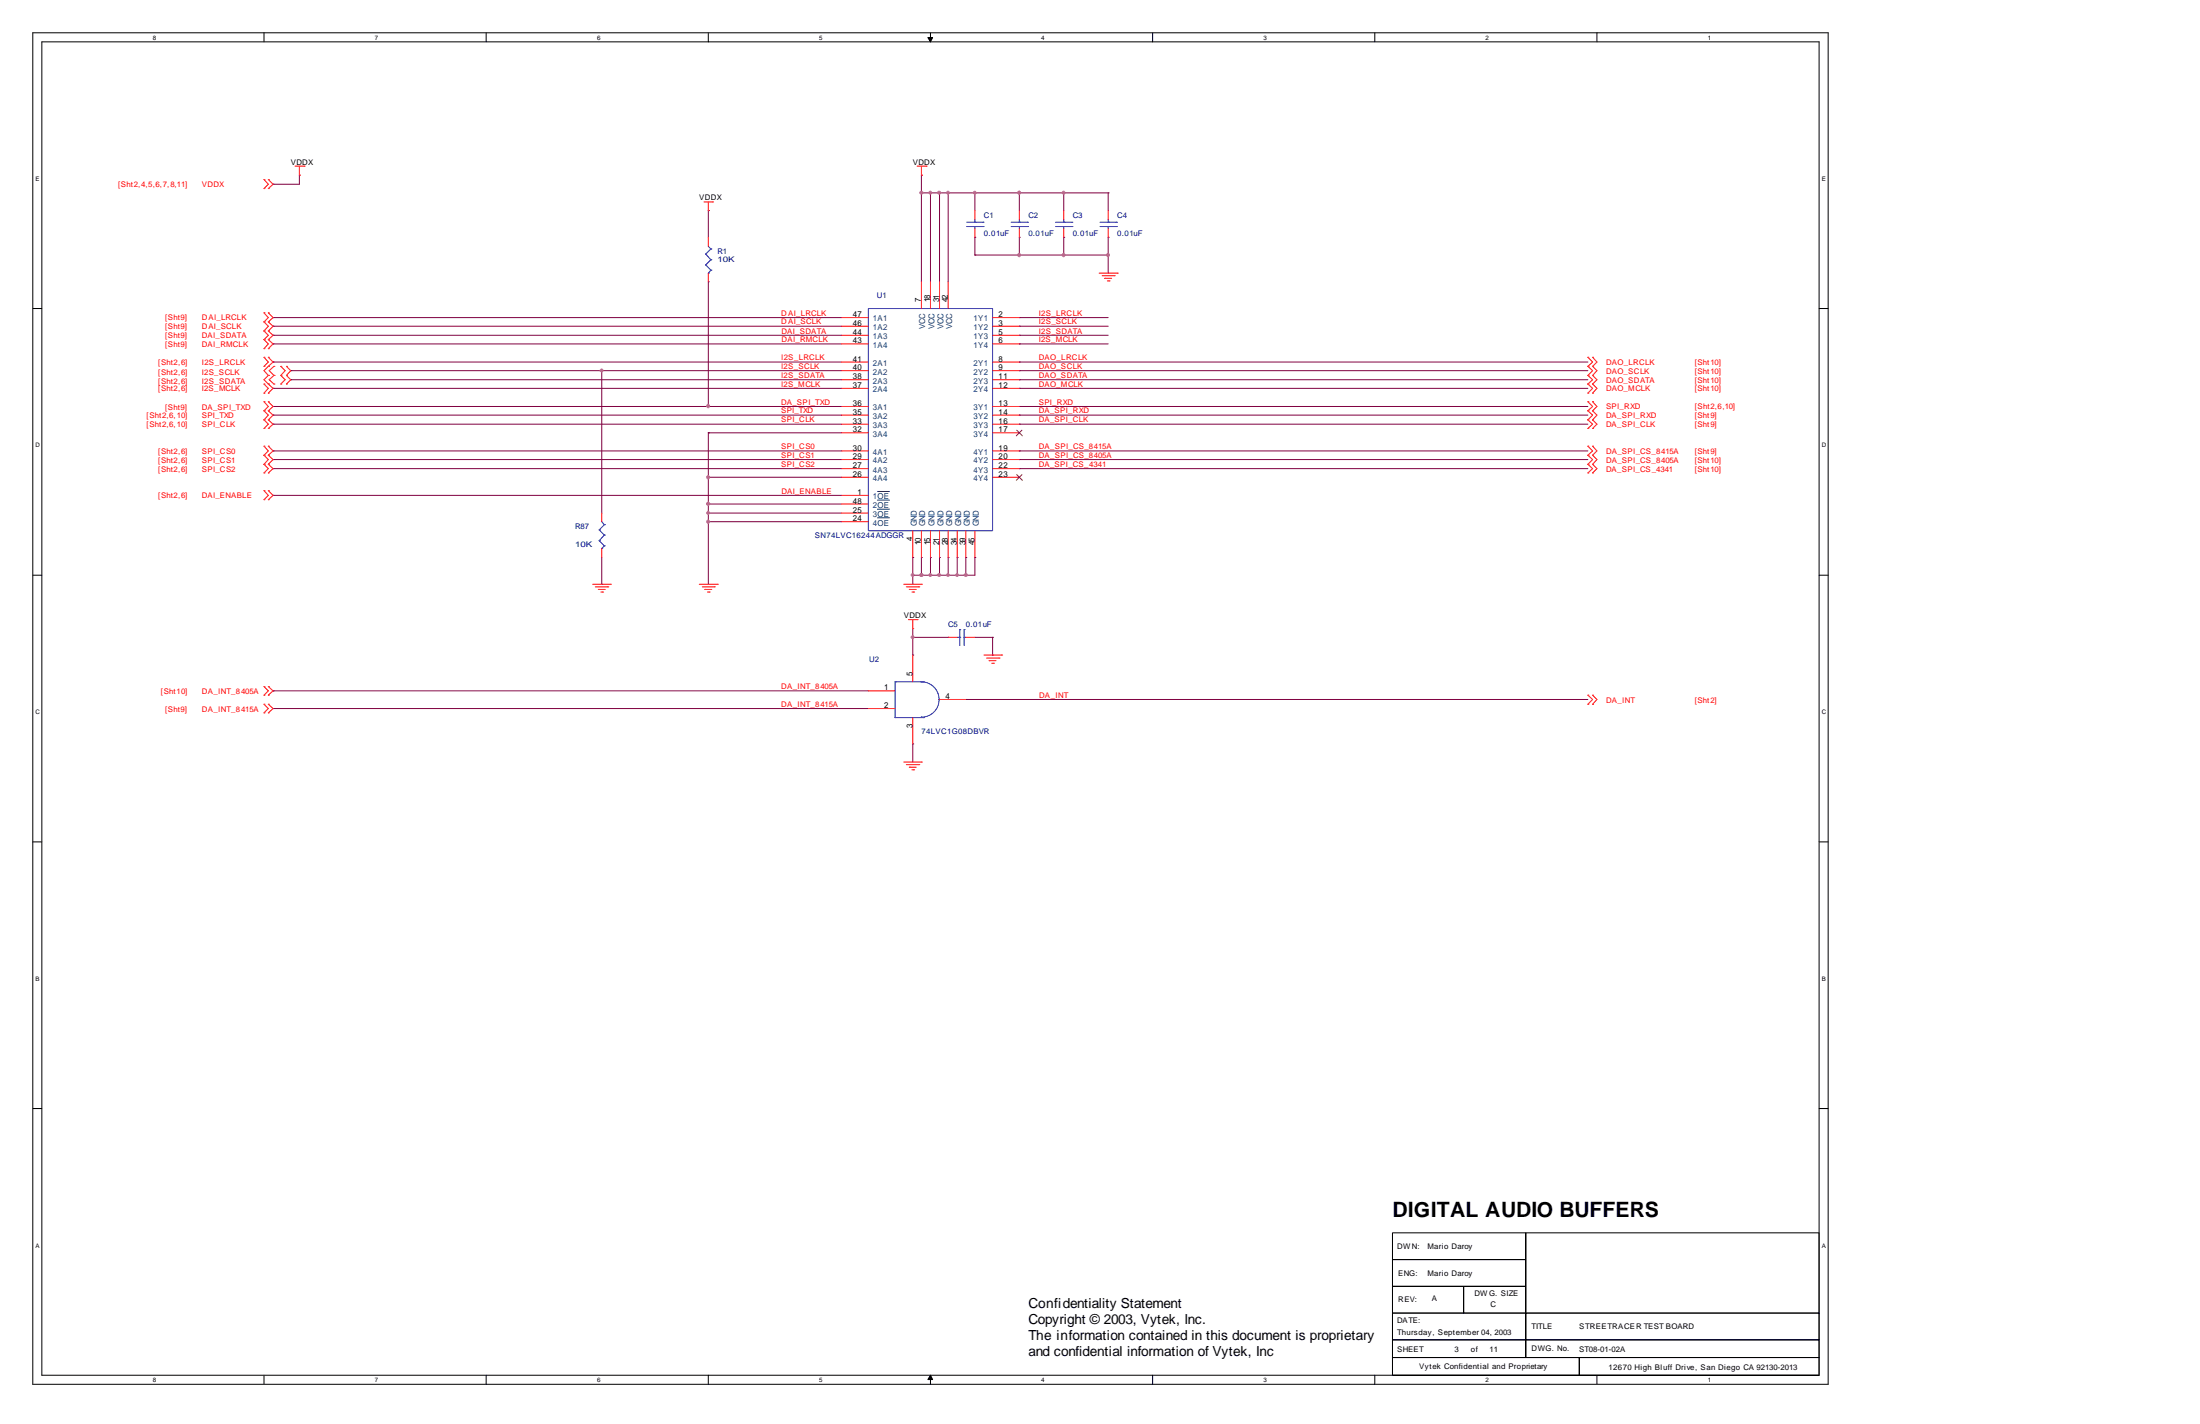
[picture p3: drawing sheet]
<svg xmlns="http://www.w3.org/2000/svg" width="432mm" height="279mm" viewBox="0 0 432 279" stroke-linecap="round" stroke-linejoin="round" font-family="sans-serif">
<g fill="none" stroke="#000" stroke-width=".2">
<path d="M6.4 6.4h352.4v265.2h-352.4zM8.2 8.2h348.8v261.6h-348.8zM51.8 6.4v1.8M95.4 6.4v1.8M139 6.4v1.8M182.6 6.4v1.8M226.2 6.4v1.8M269.8 6.4v1.8M313.4 6.4v1.8M6.4 60.5h1.8M357 60.5h1.8M6.4 112.9h1.8"/>
<path d="M357 112.9h1.8M6.4 165.2h1.8M357 165.2h1.8M6.4 217.5h1.8M357 217.5h1.8M273.3 241.9h26.2v5.2h-26.2zM273.3 247.1h26.2v5.3h-26.2zM273.3 257.6h26.2v5.3h-26.2zM273.3 252.4h14v5.2h-14zM287.3 252.4h12.2v5.2h-12.2zM299.5 241.9h57.5v15.7h-57.5zM299.5 257.6h57.5v5.3h-57.5z"/>
<path d="M51.8 269.8v1.8M95.4 269.8v1.8M139 269.8v1.8M182.6 269.8v1.8M226.2 269.8v1.8M269.8 269.8v1.8M273.3 262.9h26.2v3.5h-26.2zM273.3 266.4h36.7v3.4h-36.7zM299.5 262.9h57.5v3.5h-57.5zM310 266.4h47v3.4h-47zM313.4 269.8v1.8"/>
</g>
<g fill="#000" stroke="#000" stroke-width=".2">
<path d="M182.1 7.4h.9l-.4 .8z" fill-rule="evenodd"/>
<path d="M182.6 269.8l.4 .9h-.9z" fill-rule="evenodd"/>
</g>
<g fill="none" stroke="#800040" stroke-width=".2">
<path d="M53.6 36.2h.1M58.8 34.4h.1M58.8 34.4v1.8h-5.2M180.8 37.8h.1M180.8 34.4h.1M180.8 37.8h36.7M180.8 34.4v20.9M182.6 37.8h.1M182.6 37.8v17.5M184.4 37.8h.1M184.4 37.8v17.5M186.1 37.8h.1"/>
<path d="M186.1 37.8v17.5M191.3 37.8h.1M191.3 37.8v3.5M200.1 37.8h.1M200.1 37.8v3.5M208.8 37.8h.1M208.8 37.8v3.5M217.5 37.8h.1M217.5 37.8v3.5M139 41.3h.1M139 55.3h.1M139 41.3v5.3"/>
<path d="M139 55.3v24.5M191.3 50h.1M191.3 46.6h.1M191.3 46.6v3.4M191.3 50h26.2M200.1 50h.1M200.1 46.6h.1M200.1 46.6v3.4M208.8 50h.1M208.8 46.6h.1M208.8 46.6v3.4M217.5 50h.1"/>
<path d="M217.5 46.6h.1M217.5 46.6v7M53.6 62.3h.1M53.6 64h.1M53.6 65.8h.1M53.6 67.5h.1M53.6 79.8h.1M53.6 76.2h.1M53.6 71h.1M53.6 62.3h111.6M53.6 71h111.6M53.6 76.2h111.6"/>
<path d="M53.6 64h111.6M53.6 65.8h111.6M53.6 67.5h111.6M53.6 79.8h111.6M57.1 74.5h.1M57.1 72.7h.1M57.1 74.5h108.1M57.1 72.7h108.1M118.1 72.7h.1M118.1 72.7v28M139 79.8h.1M200.1 74.5h.1"/>
<path d="M200.1 71h.1M200.1 72.7h.1M200.1 76.2h.1M200.1 79.8h.1M200.1 67.5h.1M200.1 65.8h.1M200.1 64h.1M200.1 62.3h.1M200.1 62.3h17.4M200.1 74.5h111.6M200.1 71h111.6M200.1 72.7h111.6"/>
<path d="M200.1 76.2h111.6M200.1 64h17.4M200.1 65.8h17.4M200.1 67.5h17.4M200.1 79.8h111.6M53.6 97.2h.1M53.6 81.4h.1M53.6 83.2h.1M53.6 88.5h.1M53.6 90.2h.1M53.6 91.9h.1M53.6 97.2h111.6"/>
<path d="M53.6 81.4h111.6M53.6 83.2h111.6M53.6 88.5h111.6M53.6 90.2h111.6M53.6 91.9h111.6M139 93.6h.1M139 98.9h.1M139 84.9h.1M139 84.9v29.7M139 98.9h26.2M139 84.9h26.2M139 93.6h26.2"/>
<path d="M200.1 81.4h.1M200.1 83.2h.1M200.1 88.5h.1M200.1 90.2h.1M200.1 91.9h.1M200.1 81.4h111.6M200.1 83.2h111.6M200.1 88.5h111.6M200.1 90.2h111.6M200.1 91.9h111.6M118.1 114.6h.1M118.1 109.4v5.2"/>
<path d="M139 100.7h.1M139 102.4h.1M139 100.7h26.2M139 102.4h26.2M179.2 112.9h.1M179.2 109.4h.1M179.2 109.4v5.2M180.8 112.9h.1M180.8 109.4h.1M180.8 109.4v3.5M182.6 109.4h.1M182.6 112.9h.1"/>
<path d="M182.6 109.4v3.5M184.4 112.9h.1M184.4 109.4h.1M184.4 109.4v3.5M186.1 112.9h.1M186.1 109.4h.1M186.1 109.4v3.5M187.9 112.9h.1M187.9 109.4h.1M187.9 109.4v3.5M189.6 112.9h.1M189.6 109.4h.1"/>
<path d="M189.6 109.4v3.5M191.3 109.4h.1M191.3 109.4v3.5h-12.1M53.6 135.6h.1M53.6 139h.1M53.6 135.6h116.8M53.6 139h116.8M179.2 128.5h.1M179.2 125.1h.1M179.2 123.4v5.1M179.2 125.1h6.9M186.1 125.1h.1"/>
<path d="M189.6 137.2h.1M189.6 137.2h122.1M191.3 125.1h3.5M194.8 128.5h.1M194.8 125.1h.1M194.8 125.1v3.4M179.2 146h.1M179.2 146v3.5"/>
</g>
<g fill="none" stroke="#f00" stroke-width=".2">
<path d="M51.8 37h.1M51.8 35.2h.1M51.8 35.2l.9 1-.9 .8M52.7 35.2h.1M52.7 37h.1M52.7 35.2l.9 1-.9 .8M57.9 32.6h1.8M58.8 34.4h.1M58.8 32.6v1.8M59.7 32.6h.1M138.2 39.6h1.7M139 39.6v1.7"/>
<path d="M139.9 39.6h.1M180 32.6h1.8M180.8 34.4h.1M180.8 32.6v1.8M181.8 32.6h.1M139 41.3h.1M139 46.6v1.7M139 53.6v1.7M180.8 55.3v5.2M182.6 55.3v5.2M184.4 55.3v5.2M186.1 55.3v5.2"/>
<path d="M191.3 41.3v1.8M191.3 44.9v1.7M200.1 41.3v1.8M200.1 44.9v1.7M208.8 41.3v1.8M208.8 44.9v1.7M215.7 53.6h3.6M216.3 54.1h2.4M216.8 54.6h.1M216.8 54.6h1.4M217.3 55.1h.4M217.5 41.3v1.8"/>
<path d="M217.5 44.9v1.7M217.7 55.1h.1M218.7 54.1h.1M219.3 53.6h.1M51.8 64.9h.1M51.8 66.6h.1M51.8 68.4h.1M51.8 63.2h.1M51.8 61.4h.1M51.8 78.8h.1M51.8 75.4h.1M51.8 77.1h.1"/>
<path d="M51.8 70.1h.1M51.8 71.9h.1M51.8 64.9l.9 .9-.9 .8M51.8 66.6l.9 .9-.9 .9M51.8 63.2l.9 .8-.9 .9M51.8 61.4l.9 .9-.9 .9M51.8 78.8l.9 1-.9 .8M51.8 75.4l.9 .8-.9 .9M51.8 70.1l.9 .9-.9 .9M52.7 66.6h.1M52.7 64.9h.1M52.7 68.4h.1"/>
<path d="M52.7 63.2h.1M52.7 61.4h.1M52.7 78.8h.1M52.7 77.1h.1M52.7 75.4h.1M52.7 73.7h.1M52.7 71.9h.1M52.7 70.1h.1M52.7 64.9l.9 .9-.9 .8M52.7 66.6l.9 .9-.9 .9M52.7 63.2l.9 .8-.9 .9M52.7 61.4l.9 .9-.9 .9"/>
<path d="M52.7 78.8l.9 1-.9 .8M52.7 75.4l.9 .8-.9 .9M52.7 73.7l-.9 .8 .9 .9M52.7 70.1l.9 .9-.9 .9M52.7 71.9l-.9 .8 .9 1M53.8 73.7h.1M53.8 75.4h.1M53.8 71.9h.1M53.8 73.7l-1 .8 1 .9M53.8 71.9l-1 .8 1 1M55.1 75.4h.1M55.1 73.7h.1"/>
<path d="M55.1 71.9h.1M55.1 73.7l.9 .8-.9 .9M55.1 71.9l.9 .8-.9 1M56.2 73.7h.1M56.2 75.4h.1M56.2 71.9h.1M56.2 73.7l.9 .8-.9 .9M56.2 71.9l.9 .8-.9 1M165.2 62.3h5.2M165.2 64h5.2M165.2 65.8h5.2M165.2 67.5h5.2"/>
<path d="M165.2 71h5.2M165.2 72.7h5.2M165.2 74.5h5.2M165.2 76.2h5.2M165.2 79.8h5.2M194.8 62.3h5.3M194.8 64h5.3M194.8 65.8h5.3M194.8 67.5h5.3M194.8 71h5.3M194.8 72.7h5.3M194.8 74.5h5.3"/>
<path d="M194.8 76.2h5.3M194.8 79.8h5.3M311.7 71.9h.1M311.7 70.1h.1M311.7 73.7h.1M311.7 75.4h.1M311.7 77.1h.1M311.7 78.8h.1M311.7 70.1l.9 .9-.9 .9M311.7 71.9l.9 .8-.9 1M311.7 73.7l.9 .8-.9 .9M311.7 75.4l.9 .8-.9 .9"/>
<path d="M311.7 78.8l.9 1-.9 .8M312.6 71.9h.1M312.6 70.1h.1M312.6 73.7h.1M312.6 75.4h.1M312.6 77.1h.1M312.6 78.8h.1M312.6 70.1l.8 .9-.8 .9M312.6 71.9l.8 .8-.8 1M312.6 73.7l.8 .8-.8 .9M312.6 75.4l.8 .8-.8 .9M312.6 78.8l.8 1-.8 .8"/>
<path d="M51.8 96.3h.1M51.8 98h.1M51.8 80.6h.1M51.8 82.4h.1M51.8 84.1h.1M51.8 87.5h.1M51.8 89.3h.1M51.8 91.1h.1M51.8 92.8h.1M51.8 96.3l.9 .9-.9 .8M51.8 80.6l.9 .8-.9 1M51.8 82.4l.9 .8-.9 .9"/>
<path d="M51.8 87.5l.9 1-.9 .8M51.8 89.3l.9 .9-.9 .9M51.8 91.1l.9 .8-.9 .9M52.7 98h.1M52.7 96.3h.1M52.7 82.4h.1M52.7 80.6h.1M52.7 84.1h.1M52.7 89.3h.1M52.7 87.5h.1M52.7 91.1h.1M52.7 92.8h.1"/>
<path d="M52.7 96.3l.9 .9-.9 .8M52.7 80.6l.9 .8-.9 1M52.7 82.4l.9 .8-.9 .9M52.7 87.5l.9 1-.9 .8M52.7 89.3l.9 .9-.9 .9M52.7 91.1l.9 .8-.9 .9M165.2 81.4h5.2M165.2 83.2h5.2M165.2 84.9h5.2M165.2 88.5h5.2M165.2 90.2h5.2M165.2 91.9h5.2"/>
<path d="M165.2 93.6h5.2M165.2 97.2h5.2M165.2 98.9h5.2M194.8 81.4h5.3M194.8 83.2h5.3M194.8 84.9h5.3M194.8 88.5h5.3M194.8 90.2h5.3M194.8 91.9h5.3M194.8 93.6h5.3M311.7 84.1h.1M311.7 82.4h.1"/>
<path d="M311.7 80.6h.1M311.7 89.3h.1M311.7 87.5h.1M311.7 91.1h.1M311.7 92.8h.1M311.7 82.4l.9 .8-.9 .9M311.7 80.6l.9 .8-.9 1M311.7 87.5l.9 1-.9 .8M311.7 89.3l.9 .9-.9 .9M311.7 91.1l.9 .8-.9 .9M312.6 84.1h.1M312.6 82.4h.1"/>
<path d="M312.6 80.6h.1M312.6 89.3h.1M312.6 87.5h.1M312.6 91.1h.1M312.6 92.8h.1M312.6 82.4l.8 .8-.8 .9M312.6 80.6l.8 .8-.8 1M312.6 87.5l.8 1-.8 .8M312.6 89.3l.8 .9-.8 .9M312.6 91.1l.8 .8-.8 .9M116.3 114.6h3.5M116.8 115.1h2.5"/>
<path d="M117.4 115.7h.1M117.4 115.7h1.4M117.9 116.2h.4M118.1 100.7v1.7M118.1 107.6v1.8M118.3 116.2h.1M119.3 115.1h.1M119.8 114.6h.1M137.2 114.6h3.6M137.8 115.1h2.4M138.3 115.7h.1M138.3 115.7h1.4"/>
<path d="M138.9 116.2h.3M139.2 116.2h.1M140.2 115.1h.1M140.8 114.6h.1M165.2 102.4h5.2M165.2 100.7h5.2M177.4 114.6h3.4M177.9 115.1h2.4M178.5 115.7h.1M178.5 115.7h1.3M179 116.2h.3M179.2 104.1v5.3"/>
<path d="M179.3 116.2h.1M180.3 115.1h.1M180.8 114.6h.1M180.8 104.1v5.3M182.6 104.1v5.3M184.4 104.1v5.3M186.1 104.1v5.3M187.9 104.1v5.3M189.6 104.1v5.3M191.3 104.1v5.3M51.8 138.2h.1M51.8 139.9h.1"/>
<path d="M51.8 134.7h.1M51.8 136.4h.1M51.8 138.2l.9 .8-.9 .9M51.8 134.7l.9 .9-.9 .8M52.7 139.9h.1M52.7 138.2h.1M52.7 136.4h.1M52.7 134.7h.1M52.7 138.2l.9 .8-.9 .9M52.7 134.7l.9 .9-.9 .8M170.4 135.6h5.3M170.4 139h5.3"/>
<path d="M178.3 121.6h1.7M179.2 123.4h.1M179.2 121.6v1.8M179.2 128.5v5.3M180 121.6h.1M184.4 137.2h5.2M186.1 125.1h1.8M189.6 125.1h1.7M193.1 128.5h3.5M193.6 129.1h2.5M194.1 129.6h.1M194.1 129.6h1.4"/>
<path d="M194.6 130.1h.4M195 130.1h.1M196.1 129.1h.1M196.6 128.5h.1M311.7 138.2h.1M311.7 136.4h.1M311.7 136.4l.9 .8-.9 1M312.6 138.2h.1M312.6 136.4h.1M312.6 136.4l.8 .8-.8 1M177.4 149.5h3.4M177.9 150h2.4"/>
<path d="M178.5 150.5h.1M178.5 150.5h1.3M179 151h.3M179.2 140.8v5.2M179.3 151h.1M180.3 150h.1M180.8 149.5h.1"/>
</g>
<g fill="none" stroke="#00f" stroke-width=".2">
<path d="M138.5 49.9h.1M138.5 52h.1M138.5 49.9l1 1.1M138.5 52l1 1M139 53.6h.1M139 48.3l.5 .6M139.5 48.9h.1M139.5 51h.1M139.5 53h.1M139.5 48.9l-1 1M139.5 51l-1 1M139.5 53l-.5 .6"/>
<path d="M189.7 43.6h3.3M189.7 44.4h3.3M191.3 44.4h.1M191.3 43.6h.1M191.3 43.1v.5M191.3 44.4v.5M193 43.6h.1M193 44.4h.1M198.5 43.6h3.2M198.5 44.4h3.2M200.1 44.4h.1M200.1 43.6h.1"/>
<path d="M200.1 43.1v.5M200.1 44.4v.5M201.7 43.6h.1M201.7 44.4h.1M207.2 43.6h3.2M207.2 44.4h3.2M208.8 44.4h.1M208.8 43.6h.1M208.8 43.1v.5M208.8 44.4v.5M210.4 43.6h.1M210.4 44.4h.1"/>
<path d="M215.9 43.6h3.2M215.9 44.4h3.2M217.5 44.4h.1M217.5 43.6h.1M217.5 43.1v.5M217.5 44.4v.5M219.1 43.6h.1M219.1 44.4h.1M170.4 60.5h24.4v43.6h-24.4zM117.6 104h.1M117.6 106.1h.1M117.6 104l1 1"/>
<path d="M117.6 106.1l1 1M118.1 107.6h.1M118.1 102.4l.5 .6M118.6 103h.1M118.6 105h.1M118.6 107.1h.1M118.6 103l-1 1M118.6 105l-1 1.1M118.6 107.1l-.5 .5M175.7 133.8h.1M175.7 133.8h5.7M175.7 133.8v7"/>
<path d="M180.8 133.8a3.5 3.5 0 0 1 3.5 3.4 3.4 3.4 0 0 1-3.5 3.5M187.9 125.1h.5M188.4 123.5h.1M188.4 125.1h.1M188.4 123.5v3.2M189.2 125.1h.1M189.2 123.5h.1M189.2 125.1h.4M189.2 123.5v3.2M175.7 140.8h.1M175.7 140.8h5.6M181.3 140.8h.1"/>
</g>
<path d="M199.6 84.4l1.1 1.1M199.6 93.1l1.1 1.1M200.6 84.4l-1.1 1.1M200.6 93.1l-1.1 1.1" fill="none" stroke="#804000" stroke-width=".2"/>
<path d="M172.2 96.4h2.4M172.2 99.9h2.4M172.2 98.1h2.4M172.2 101.6h2.4" fill="none" stroke="#004080" stroke-width=".2"/>
<g fill="#f0f" stroke="#f0f" stroke-width=".2">
<circle cx="139" cy="79.7" r=".31"/>
<circle cx="139" cy="93.6" r=".31"/>
<circle cx="180.9" cy="112.8" r=".31"/>
<circle cx="179.1" cy="112.8" r=".29"/>
<circle cx="182.6" cy="112.8" r=".29"/>
<circle cx="208.7" cy="50" r=".31"/>
<circle cx="180.9" cy="37.8" r=".31"/>
<circle cx="182.6" cy="37.8" r=".29"/>
<circle cx="184.3" cy="112.8" r=".31"/>
<circle cx="200" cy="37.8" r=".29"/>
<circle cx="139" cy="98.8" r=".29"/>
<circle cx="186.1" cy="112.8" r=".29"/>
<circle cx="200" cy="50" r=".31"/>
<circle cx="208.8" cy="37.8" r=".29"/>
<circle cx="186.1" cy="37.8" r=".29"/>
<circle cx="184.3" cy="37.8" r=".31"/>
<circle cx="187.8" cy="112.8" r=".29"/>
<circle cx="189.6" cy="112.8" r=".31"/>
<circle cx="217.5" cy="50" r=".31"/>
<circle cx="139" cy="102.4" r=".31"/>
<circle cx="139" cy="100.6" r=".29"/>
<circle cx="191.3" cy="37.8" r=".29"/>
<circle cx="179.1" cy="125" r=".29"/>
<circle cx="118.1" cy="72.7" r=".29"/>
</g>
<text font-size="4.1" x="273.3" y="238.8">DIGITAL AUDIO BUFFERS</text>
<g font-size="2.7">
<text x="201.8" y="256.6">Confidentiality Statement</text>
<text x="201.8" y="259.8">Copyright © 2003, Vytek, Inc.</text>
<text x="201.8" y="262.9">The information contained in this document is proprietary</text>
<text x="201.8" y="266">and confidential information of Vytek, Inc</text>
</g>
<g font-size="1.6">
<text x="180.8" y="59.4" transform="rotate(-90 180.8 59.4)">7</text>
<text x="182.5" y="59.4" transform="rotate(-90 182.5 59.4)">18</text>
<text x="184.3" y="59.4" transform="rotate(-90 184.3 59.4)">31</text>
<text x="186" y="59.4" transform="rotate(-90 186 59.4)">42</text>
<text x="167.4" y="65.7">44</text>
<text x="167.4" y="63.9">46</text>
<text x="167.4" y="62.2">47</text>
<text x="196" y="62.2">2</text>
<text x="196" y="63.9">3</text>
<text x="196" y="65.7">5</text>
<text x="167.4" y="67.4">43</text>
<text x="167.4" y="71">41</text>
<text x="196" y="67.4">6</text>
<text x="196" y="71">8</text>
<text x="167.4" y="76.1">37</text>
<text x="167.4" y="74.4">38</text>
<text x="167.4" y="72.6">40</text>
<text x="196" y="72.6">9</text>
<text x="196" y="74.4">11</text>
<text x="196" y="76.1">12</text>
<text x="167.4" y="83.1">33</text>
<text x="167.4" y="81.4">35</text>
<text x="167.4" y="79.7">36</text>
<text x="196" y="79.7">13</text>
<text x="196" y="81.4">14</text>
<text x="196" y="83.1">16</text>
<text x="167.4" y="84.8">32</text>
<text x="167.4" y="88.4">30</text>
<text x="196" y="84.8">17</text>
<text x="196" y="88.4">19</text>
<text x="167.4" y="93.6">26</text>
<text x="167.4" y="91.9">27</text>
<text x="167.4" y="90.1">29</text>
<text x="196" y="90.1">20</text>
<text x="196" y="91.9">22</text>
<text x="196" y="93.6">23</text>
<text x="167.4" y="100.6">25</text>
<text x="167.4" y="98.8">48</text>
<text x="168.3" y="97.1">1</text>
<text x="167.4" y="102.3">24</text>
<text x="179.1" y="106.2" transform="rotate(-90 179.1 106.2)">4</text>
<text x="180.8" y="107" transform="rotate(-90 180.8 107)">10</text>
<text x="182.5" y="107" transform="rotate(-90 182.5 107)">15</text>
<text x="184.3" y="107" transform="rotate(-90 184.3 107)">21</text>
<text x="186" y="107" transform="rotate(-90 186 107)">28</text>
<text x="187.8" y="107" transform="rotate(-90 187.8 107)">34</text>
<text x="189.5" y="107" transform="rotate(-90 189.5 107)">39</text>
<text x="191.3" y="107" transform="rotate(-90 191.3 107)">45</text>
<text x="173.6" y="135.5">1</text>
<text x="179.1" y="132.6" transform="rotate(-90 179.1 132.6)">5</text>
<text x="185.6" y="137.2">4</text>
<text x="173.6" y="138.9">2</text>
<text x="179.1" y="142.8" transform="rotate(-90 179.1 142.8)">3</text>
</g>
<g font-size="1.6" fill="#004080">
<text x="171.3" y="64.8">1A2</text>
<text x="171.3" y="63.1">1A1</text>
<text x="181.6" y="64.6" transform="rotate(-90 181.6 64.6)">VCC</text>
<text x="183.4" y="64.6" transform="rotate(-90 183.4 64.6)">VCC</text>
<text x="185.2" y="64.6" transform="rotate(-90 185.2 64.6)">VCC</text>
<text x="186.9" y="64.6" transform="rotate(-90 186.9 64.6)">VCC</text>
<text x="191.1" y="63.1">1Y1</text>
<text x="191.1" y="64.8">1Y2</text>
<text x="171.3" y="68.2">1A4</text>
<text x="171.3" y="66.5">1A3</text>
<text x="171.3" y="71.8">2A1</text>
<text x="191.1" y="66.5">1Y3</text>
<text x="191.1" y="68.2">1Y4</text>
<text x="191.1" y="71.8">2Y1</text>
<text x="171.3" y="77">2A4</text>
<text x="171.3" y="75.3">2A3</text>
<text x="171.3" y="73.5">2A2</text>
<text x="191.1" y="73.5">2Y2</text>
<text x="191.1" y="75.3">2Y3</text>
<text x="191.1" y="77">2Y4</text>
<text x="171.3" y="84">3A3</text>
<text x="171.3" y="82.2">3A2</text>
<text x="171.3" y="80.5">3A1</text>
<text x="191.1" y="80.5">3Y1</text>
<text x="191.1" y="82.2">3Y2</text>
<text x="191.1" y="84">3Y3</text>
<text x="171.3" y="85.7">3A4</text>
<text x="171.3" y="89.2">4A1</text>
<text x="191.1" y="85.7">3Y4</text>
<text x="191.1" y="89.2">4Y1</text>
<text x="171.3" y="94.4">4A4</text>
<text x="171.3" y="92.7">4A3</text>
<text x="171.3" y="90.9">4A2</text>
<text x="191.1" y="90.9">4Y2</text>
<text x="191.1" y="92.7">4Y3</text>
<text x="191.1" y="94.4">4Y4</text>
<text x="171.3" y="98">1OE</text>
<text x="171.3" y="101.4">3OE</text>
<text x="171.3" y="99.7">2OE</text>
<text x="171.3" y="103.1">4OE</text>
<text x="179.9" y="103.3" transform="rotate(-90 179.9 103.3)">GND</text>
<text x="181.6" y="103.3" transform="rotate(-90 181.6 103.3)">GND</text>
<text x="183.4" y="103.3" transform="rotate(-90 183.4 103.3)">GND</text>
<text x="185.2" y="103.3" transform="rotate(-90 185.2 103.3)">GND</text>
<text x="186.9" y="103.3" transform="rotate(-90 186.9 103.3)">GND</text>
<text x="188.6" y="103.3" transform="rotate(-90 188.6 103.3)">GND</text>
<text x="190.3" y="103.3" transform="rotate(-90 190.3 103.3)">GND</text>
<text x="192.1" y="103.3" transform="rotate(-90 192.1 103.3)">GND</text>
</g>
<g font-size="1.5">
<text x="57.1" y="32.3">VDDX</text>
<text x="179.2" y="32.3">VDDX</text>
<text x="137.2" y="39.3">VDDX</text>
<text x="177.4" y="121.2">VDDX</text>
<text x="274.2" y="245.1">DW N:</text>
<text x="280.2" y="245.1">Mario Daroy</text>
<text x="274.4" y="250.4">ENG:</text>
<text x="280.2" y="250.4">Mario Daroy</text>
<text x="274.4" y="255.4">REV:</text>
<text x="281" y="255.2">A</text>
<text x="289.4" y="254.3">DW G. SIZE</text>
<text x="292.5" y="256.5">C</text>
<text x="274.2" y="261.9">Thursday, September 04, 2003</text>
<text x="274.2" y="259.6">DATE:</text>
<text x="300.6" y="260.8">TITLE</text>
<text x="310" y="260.8">STREETRACE R TEST BOARD</text>
<text x="274.2" y="265.2">SHEET</text>
<text x="278.6" y="268.6">Vytek Confidential and Proprietary</text>
<text x="285.5" y="265.3">3</text>
<text x="288.7" y="265.2">of</text>
<text x="292.4" y="265.3">11</text>
<text x="300.6" y="265">DWG. No.</text>
<text x="310" y="265.2">ST08-01-02A</text>
<text x="315.7" y="268.8">12670 High Bluff Drive, San Diego CA 92130-2013</text>
</g>
<g font-size="1.5" fill="#f00">
<text x="23.2" y="36.7">[Sht2,4,5,6,7,8,11]</text>
<text x="39.6" y="36.7">VDDX</text>
<text x="32.4" y="64.6">[Sht9]</text>
<text x="32.4" y="62.8">[Sht9]</text>
<text x="39.6" y="64.6">DAI_SCLK</text>
<text x="39.6" y="62.8">DAI_LRCLK</text>
<text x="153.3" y="62">D AI_LRCLK</text>
<text x="153.3" y="63.7">D AI_SCLK</text>
<text x="153.4" y="65.4">DAI_SDATA</text>
<text x="203.9" y="65.4">I2S_SDATA</text>
<text x="203.9" y="63.7">I2S_SCLK</text>
<text x="203.9" y="62">I2S_LRCLK</text>
<text x="31.1" y="71.5">[Sht2,6]</text>
<text x="32.4" y="66.4">[Sht9]</text>
<text x="32.4" y="68.1">[Sht9]</text>
<text x="39.6" y="66.4">DAI_SDATA</text>
<text x="39.6" y="68.1">DAI_RMCLK</text>
<text x="39.6" y="71.5">I2S_LRCLK</text>
<text x="153.3" y="70.7">I2S_LRCLK</text>
<text x="153.4" y="67.1">DAI_RMCLK</text>
<text x="203.9" y="70.7">DAO_LRCLK</text>
<text x="203.9" y="67.1">I2S_MCLK</text>
<text x="315.2" y="71.5">DAO_LRCLK</text>
<text x="332.7" y="71.5">[Sht10]</text>
<text x="31.1" y="76.8">[Sht2,6]</text>
<text x="31.1" y="75.3">[Sht2,6]</text>
<text x="31.1" y="73.5">[Sht2,6]</text>
<text x="39.6" y="76.8">I2S_MCLK</text>
<text x="39.6" y="75.3">I2S_SDATA</text>
<text x="39.6" y="73.5">I2S_SCLK</text>
<text x="153.3" y="75.9">I2S_MCLK</text>
<text x="153.3" y="74.2">I2S_SDATA</text>
<text x="153.3" y="72.4">I2S_SCLK</text>
<text x="203.9" y="74.2">DAO_SDATA</text>
<text x="203.9" y="72.4">DAO_SCLK</text>
<text x="203.9" y="75.9">DAO_MCLK</text>
<text x="315.2" y="73.3">DAO_SCLK</text>
<text x="315.2" y="75.1">DAO_SDATA</text>
<text x="315.2" y="76.8">DAO_MCLK</text>
<text x="332.7" y="73.3">[Sht10]</text>
<text x="332.7" y="75.1">[Sht10]</text>
<text x="332.7" y="76.8">[Sht10]</text>
<text x="28.8" y="82">[Sht2,6,10]</text>
<text x="28.8" y="83.8">[Sht2,6,10]</text>
<text x="32.4" y="80.4">[Sht9]</text>
<text x="39.6" y="82">SPI_TXD</text>
<text x="39.6" y="83.8">SPI_CLK</text>
<text x="39.6" y="80.4">DA_SPI_TXD</text>
<text x="153.3" y="79.4">DA_SPI_TXD</text>
<text x="153.3" y="81.1">SPI_TXD</text>
<text x="153.3" y="82.9">SPI_CLK</text>
<text x="203.9" y="79.4">SPI_RXD</text>
<text x="203.9" y="81.1">DA_SPI_RXD</text>
<text x="203.9" y="82.9">DA_SPI_CLK</text>
<text x="315.2" y="83.8">DA_SPI_CLK</text>
<text x="315.2" y="82">DA_SPI_RXD</text>
<text x="315.2" y="80.3">SPI_RXD</text>
<text x="332.7" y="83.8">[Sht9]</text>
<text x="332.7" y="82">[Sht9]</text>
<text x="332.7" y="80.3">[Sht2,6,10]</text>
<text x="31.1" y="89">[Sht2,6]</text>
<text x="39.6" y="89">SPI_CS0</text>
<text x="153.3" y="88.1">SPI_CS0</text>
<text x="153.3" y="89.8">SPI_CS1</text>
<text x="203.9" y="88.1">DA_SPI_CS_8415A</text>
<text x="203.9" y="89.8">DA_SPI_CS_8405A</text>
<text x="315.2" y="89">DA_SPI_CS_8415A</text>
<text x="332.7" y="89">[Sht9]</text>
<text x="31.1" y="90.8">[Sht2,6]</text>
<text x="31.1" y="92.5">[Sht2,6]</text>
<text x="39.6" y="90.8">SPI_CS1</text>
<text x="39.6" y="92.5">SPI_CS2</text>
<text x="153.3" y="91.6">SPI_CS2</text>
<text x="203.9" y="91.6">DA_SPI_CS_4341</text>
<text x="315.2" y="90.8">DA_SPI_CS_8405A</text>
<text x="315.2" y="92.5">DA_SPI_CS_4341</text>
<text x="332.7" y="90.8">[Sht10]</text>
<text x="332.7" y="92.5">[Sht10]</text>
<text x="31.1" y="97.7">[Sht2,6]</text>
<text x="39.6" y="97.7">DAI_ENABLE</text>
<text x="153.4" y="96.9">DAI_ENABLE</text>
<text x="31.6" y="136.1">[Sht10]</text>
<text x="39.6" y="136.1">DA_INT_8405A</text>
<text x="153.3" y="135.2">DA_INT_8405A</text>
<text x="204" y="136.9">DA_INT</text>
<text x="315.2" y="137.8">DA_INT</text>
<text x="332.7" y="137.8">[Sht2]</text>
<text x="32.4" y="139.6">[Sht9]</text>
<text x="39.6" y="139.6">DA_INT_8415A</text>
<text x="153.3" y="138.7">DA_INT_8415A</text>
</g>
<g font-size="1.5" fill="#000080">
<text x="193.1" y="42.8">C1</text>
<text x="193.1" y="46.3">0.01uF</text>
<text x="201.8" y="42.8">C2</text>
<text x="201.8" y="46.3">0.01uF</text>
<text x="210.6" y="42.8">C3</text>
<text x="210.6" y="46.3">0.01uF</text>
<text x="219.3" y="42.8">C4</text>
<text x="219.3" y="46.3">0.01uF</text>
<text x="140.8" y="49.8">R1</text>
<text x="140.8" y="51.5">10K</text>
<text x="172.1" y="58.5">U1</text>
<text x="112.9" y="103.8">R87</text>
<text x="112.9" y="107.4">10K</text>
<text x="159.9" y="105.6">SN74LVC16244ADGGR</text>
<text x="186.1" y="123">C5</text>
<text x="189.6" y="123">0.01uF</text>
<text x="170.6" y="129.8">U2</text>
<text x="180.8" y="143.9">74LVC1G08DBVR</text>
</g>
<g font-size="1.2">
<text x="30" y="7.8">8</text>
<text x="73.6" y="7.8">7</text>
<text x="117.2" y="7.8">6</text>
<text x="160.8" y="7.8">5</text>
<text x="204.4" y="7.8">4</text>
<text x="248" y="7.8">3</text>
<text x="291.6" y="7.8">2</text>
<text x="335.2" y="7.8">1</text>
<text x="6.9" y="35.5">E</text>
<text x="357.5" y="35.5">E</text>
<text x="6.9" y="87.8">D</text>
<text x="357.5" y="87.8">D</text>
<text x="6.9" y="140.1">C</text>
<text x="357.5" y="140.1">C</text>
<text x="6.9" y="192.4">B</text>
<text x="357.5" y="192.4">B</text>
<text x="6.9" y="244.8">A</text>
<text x="357.5" y="244.8">A</text>
<text x="30" y="271.2">8</text>
<text x="73.6" y="271.2">7</text>
<text x="117.2" y="271.2">6</text>
<text x="160.8" y="271.2">5</text>
<text x="204.4" y="271.2">4</text>
<text x="248" y="271.2">3</text>
<text x="291.6" y="271.2">2</text>
<text x="335.2" y="271.2">1</text>
</g>
</svg>
